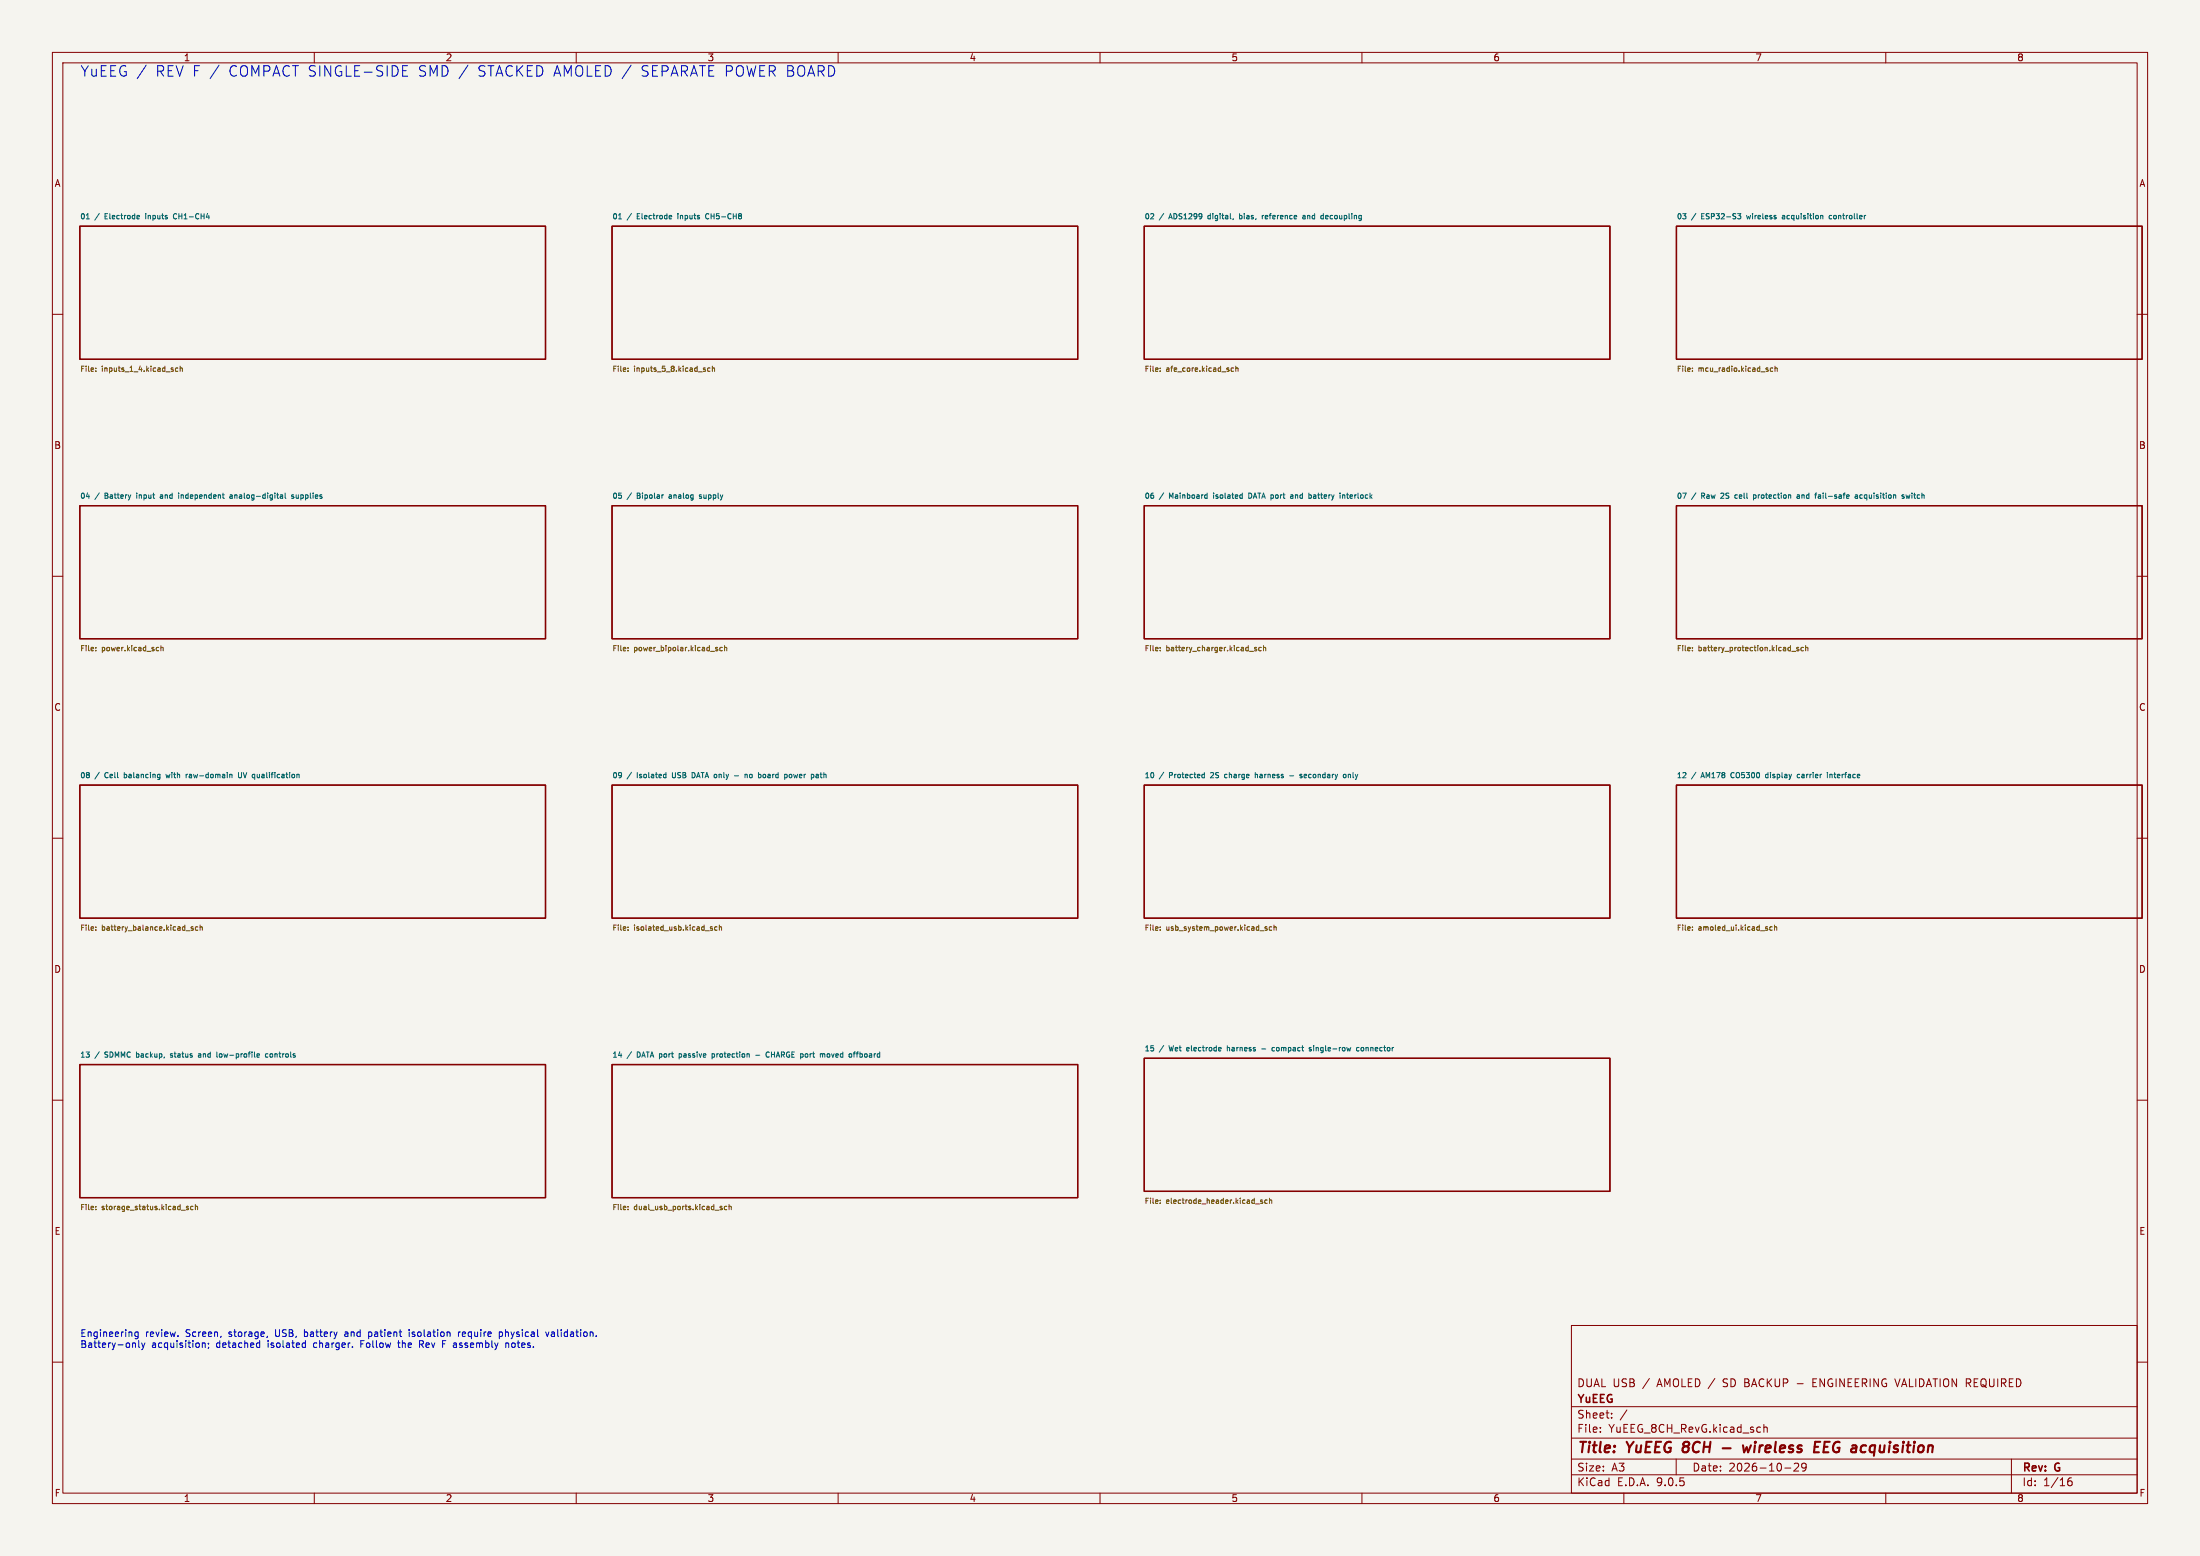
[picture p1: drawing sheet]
<svg xmlns="http://www.w3.org/2000/svg" width="420mm" height="297mm" viewBox="0 0 420 297" stroke-linecap="round" stroke-linejoin="round" font-family="sans-serif">
<path d="M0 0h420v297h-420z" fill="#f5f4ef" stroke="#f5f4ef" stroke-width=".19"/>
<g fill="none" stroke="#840000" stroke-width=".19">
<path d="M10 10h400v277h-400zM12 12h396v273h-396zM60 10v2M110 10v2M160 10v2M210 10v2M260 10v2M310 10v2M360 10v2M10 60h2M408 60h2M10 110h2"/>
<path d="M408 110h2M10 160h2M408 160h2M10 210h2M408 210h2M300 253h108v32h-108zM10 260h2M300 278.5h108M300 274.5h108M300 268.5h108M305.5 273.2v.2M305.5 272.5v.1"/>
<path d="M307.7 270.5v.2M307.7 269.8v.1M310.6 269.1l-1.3 1.9M320 278.5v3M336.7 271.9v1.5M336.7 272.5l.2-.1 .4 .1 .1 .9M342.5 279.4l.6-.1 .2 .1 .1 .3-1 1.1h1M343.1 264.1h1.1M344.8 279.9l-.3 .3h-.3l-.3-.3 .2-.5 .4-.1 .2 .1a.99 .99 0 0 1-.3 1.4h-.3M346.1 263.9h.5M346.8 263.2h-.7v1.5h.7M384 278.5v6.5"/>
<path d="M408 260h2M60 285v2M110 285v2M160 285v2M210 285v2M260 285v2M300 281.5h108M310 285v2M340.7 280.2h1.2M360 285v2M394.7 282.9l.3-.2h.4l.2 .2v.4l-.3 .3-.4-.1-.2-.2M395.4 282.1a.59 .59 0 0 0-.7 .6"/>
</g>
<path d="M328.9 276.4h1.5M332.7 275.9l.3 1.3 .5-.9 .2 .9 .6-1.3M346.5 275.2h1M348.2 276.2h.7M349.3 275.2h-1l-.2 2h.9" fill="none" stroke="#840000" stroke-width=".4"/>
<g fill="none" stroke="#840000" stroke-width=".25">
<path d="M15.2 43.2h88.9v25.4h-88.9zM116.8 43.2h88.9v25.4h-88.9zM218.4 43.2h88.9v25.4h-88.9zM320 43.2h88.9v25.4h-88.9zM15.2 96.5h88.9v25.4h-88.9zM116.8 96.5h88.9v25.4h-88.9zM218.4 96.5h88.9v25.4h-88.9zM320 96.5h88.9v25.4h-88.9zM15.2 149.9h88.9v25.4h-88.9zM116.8 149.9h88.9v25.4h-88.9zM218.4 149.9h88.9v25.4h-88.9zM320 149.9h88.9v25.4h-88.9z"/>
<path d="M15.2 203.2h88.9v25.4h-88.9zM116.8 203.2h88.9v25.4h-88.9zM218.4 202h88.9v25.4h-88.9z"/>
</g>
<g fill="none" stroke="#006464" stroke-width=".19">
<path d="M16.5 41.8h.6M26.5 41.1l.1 .3h-.5M26.6 41.7l-.1 .1M27.8 40.8v.1M27.8 41.1v.7M33.4 40.8a.54 .54 0 0 0-.3 .5 .54 .54 0 0 0 .3 .5M118.1 41.8h.6M128.1 41.1l.1 .3h-.5M128.2 41.7l-.1 .1M129.4 40.8v.1M129.4 41.1v.7M135 40.8a.54 .54 0 0 0-.3 .5 .54 .54 0 0 0 .3 .5"/>
<path d="M230.6 41.2v.5M236.6 40.8v1M236.6 41.7l.3 .1M236.9 41.1l-.3 .1M241 41.1v.7M241.3 41.1l-.3 .2M248.7 41.2h.4l.1 .6M249.2 41.4l-.5 .1 .1 .3 .4-.1M253.4 41.1l-.3 .2v.4l.3 .1M253.5 41.4h-.4M331.7 40.8h.6l-.3 .4 .3 .1v.3l-.2 .2h-.2M333.4 41.1l.2 .7"/>
<path d="M340.6 41.1l-.3 .1M340.6 41.4l-.4 .1 .1 .2 .3 .1M347.9 41.2l.1 .6M349.7 41.2l-.3-.1-.2 .2 .1 .4h.4M26.1 94.1v.1M26.1 94.5v.6M30.9 94.5h-.3M31 94.7l-.4 .2v.2h.4M34.1 94.1v.1M34.1 94.5v.6M34.6 94.5v.6M34.7 94.5h-.1"/>
<path d="M43.9 94.5h.4v.6M44.3 94.7l-.4 .2 .1 .2h.3M53.6 94.5h.3l.1 .6M54 95.1h-.4M54 94.7h-.4M54.4 94.1v.9l.2 .1M56.1 94.5h-.3l-.1 .1v.1l.4 .1v.3h-.4M56.5 94.5v.5l.3 .1M126.6 94.5h.1M127.7 94.8v.3M133.5 95.1h.4M133.9 94.5h-.2l-.2 .1 .1 .1 .3 .1"/>
<path d="M230.3 94.5h.1M230.4 94.1v1M230.4 95.1h-.1M231.7 94.1v.1M231.7 94.5v.6M238.8 94.2l-.4-.1v1h.4M246.4 95.1h.4M246.4 94.5h.4v.6M246.8 94.7l-.4 .1M250.3 94.5v.5M251.1 94.5h-.3M251.1 94.7l-.4 .2 .1 .2h.3"/>
<path d="M256.3 94.5h.4v.6M256.3 94.5v.6M257.1 94.5h.3M328.6 94.2h-.1M329 94.5l-.5 .6h.6M331.6 94.5l-.4 .1v.4l.4 .1M334.8 94.5h.2l.2 .1-.1 .5h-.3M334.8 94.5v1M343.1 94.5h.4v.6M343.5 94.7l-.5 .2 .2 .2h.3M347.1 94.5h.3l.2 .1M347.6 94.7l-.5 .2 .1 .2h.4"/>
<path d="M354.2 94.5h.4v.6M354.6 94.7l-.5 .2 .2 .2h.3M355.5 94.5h-.3l-.2 .1 .1 .5h.4M363.5 94.5h-.3l-.1 .1v.1l.4 .1v.3h-.4M363.9 94.5l.1 .6 .2-.5 .2 .5 .2-.6M23.7 147.5v1M23.7 148.4l.1 .1M23.8 147.8h-.1M30.4 147.8h.1M30.5 147.8v.9M30.5 148.4l-.1 .1M31.7 147.8l.2 .7 .2-.5"/>
<path d="M35.5 147.8v.7M35.8 147.8l-.3 .2M44 147.8l.3 .1v.6M45.5 147.5v.8l.2 .2 .4-.2v-.8M49.1 148.3l.1 .2M127 147.8h.1M127.1 147.5v1M127.1 148.4l-.1 .1M128.4 147.5l.1 .9M132.5 147.5h-.4v1l.4-.1M140.2 148.1h.8M142.2 147.9l.4-.1 .1 .7"/>
<path d="M142.2 147.8v.7M143.4 147.8l-.3 .2v.4l.3 .1M145.7 148.3l.1 .2 .3-.1M146.1 147.9l-.3-.1-.1 .2M150.7 147.9h.4v.5h-.4zM155.9 147.8h.3v.7M156.2 148.4l-.3 .1M156.2 148l-.3 .1M156.6 147.8h.3M156.7 147.5v.9M229.6 147.8h.3M229.9 147.5v1"/>
<path d="M229.9 148.4l-.3 .1M231.2 147.5l-.1 .1M231.6 147.9l-.5 .6h.6M234.2 147.8l-.4 .2v.4l.4 .1M239.6 147.9l.4-.1 .1 .7M239.6 147.5v1M246.2 148.1h.8M248.2 148.1l.4 .2-.1 .1-.2 .1M248.2 147.8h.3M249.3 147.8l-.3 .1v.5l.3 .1M249.4 148l-.4 .1M256.5 147.8h.3l.2 .2-.1 .4h-.4"/>
<path d="M257.4 147.8v.7M257.8 147.8l-.4 .1M330.5 147.6v.7M337.4 147.8l-.4 .2 .1 .4 .3 .1M343.6 147.8h-.3l-.2 .2 .1 .4h.4M348.9 147.5v.1M348.9 147.8v.7M349.3 147.8v.7M349.7 147.8l-.4 .1M226.7 199.9l-.2 .2v.4l.2 .1M234.3 199.6v1M234.7 200h-.4"/>
<path d="M243.3 200l-.3-.1-.2 .2 .1 .5h.4M250.3 200l-.2-.1-.2 .2 .1 .1 .3 .1v.3h-.4M250.8 199.6v.1M250.8 199.9v.7M259.4 200l-.2-.1-.2 .2 .1 .5h.3M26.1 200.8v1M26.1 201.8h.1M26.1 201.1v.1M32.5 201.8h.4M32.9 201.2l-.2-.1-.2 .2 .1 .1 .3 .1M37.9 201.2h.4v.6M38.3 201.4l-.4 .2 .1 .2h.3"/>
<path d="M42.3 201.2l-.2-.1-.2 .2 .1 .5h.3M49.2 201.1l.3 .1v.2l-.4 .1M49.5 201.8h-.3M51.1 201.2l-.2-.1-.2 .2 .1 .5h.3M51.9 201.1l-.4 .2 .1 .4 .3 .1M129.7 201.8h.2M129.7 201.1v1M129.9 201.1l-.2 .1M135.9 201.2l.3-.1 .2 .2-.1 .5h-.4M135.9 201.1v1M144.3 201.4h.7M146.3 201.7l.3 .1 .2-.1"/>
<path d="M146.8 200.9l-.2-.1-.3 .2M147.3 200.8v1M147.3 201.3h.5M157.4 201.2l.1 .6M158.2 201.1l-.3 .2v.4l.3 .1M162.9 201.1h.4M163.3 200.8h-.2M163.5 201.1h.3M163.8 200.8l-.2 .1v.9M227 200.2l-.5 .1M240.9 200.2h.7M260.3 200.1l-.1-.2-.4 .2 .1 .5h.3l.1-.2"/>
</g>
<g fill="none" stroke="#725600" stroke-width=".19">
<path d="M18.3 70.3v.1M18.3 70.8v.1M34 70.3l-.3-.1-.2 .2 .1 .4h.4M34.4 70.3h.4v.6M34.4 69.9v1M119.9 70.3v.1M119.9 70.8v.1M135.6 70.3l-.3-.1-.2 .2 .1 .4h.4M136 70.3h.4v.6M136 69.9v1M221.5 70.8v.1M221.5 70.3v.1"/>
<path d="M235 70.7l.2 .2 .3-.1M235.5 70.3l-.3-.1-.2 .2M235.9 70.3h.4v.6M235.9 69.9v1M323.1 70.8v.1M323.1 70.3v.1M338.4 70.3l-.3-.1-.2 .2 .1 .4h.4M338.9 70.3h.3l.1 .6M338.9 69.9v1M18.3 123.6v.1M18.3 124.1v.1M30.2 123.6h.1"/>
<path d="M30.3 124.2h-.1M30.7 123.7l.4-.1v.6M30.7 123.2v1M119.9 123.6v.1M119.9 124.1v.1M136.7 123.9l.3 .2-.3 .1M136.7 123.6h.3M137.9 123.6h-.3l-.2 .2 .1 .4h.4M138.3 123.7l.4-.1v.6M138.3 123.2v1M221.5 123.6v.1M221.5 124.1v.1"/>
<path d="M239.9 123.6h-.3l-.1 .1v.1l.4 .1v.3h-.4M240.8 123.6h-.3l-.2 .2 .1 .4h.4M241.2 123.7l.4-.1v.6M241.2 123.2v1M323.1 123.6v.1M323.1 124.1v.1M342 124.3h.8M343.4 123.6h-.3l-.1 .1v.1l.4 .1v.3h-.4M344.3 123.6h-.3l-.2 .2 .1 .4h.4M344.7 123.7l.4-.1v.6M344.7 123.2v1M18.3 177.5v.1"/>
<path d="M18.3 177h.1M36.9 177l-.3-.1-.1 .1v.2l.4 .1v.2h-.4M37.8 177l-.3-.1-.2 .2 .1 .4h.4M38.2 177h.4v.6M38.2 176.6v1M119.9 177.5v.1M119.9 177h.1M135.7 177.2l.3 .2-.3 .2M135.7 176.9l.3 .1M136.9 177l-.3-.1-.2 .2 .1 .4h.4M137.3 177h.4v.6M137.3 176.6v1"/>
<path d="M221.5 177h.1M221.5 177.5v.1M241.5 177.2l.4 .2v.1l-.3 .1M241.5 177h.4M242.8 177l-.3-.1-.2 .2 .1 .4h.4M243.2 177h.4v.6M243.2 176.6v1M323.1 177h.1M323.1 177.5v.1M338.3 177l-.3-.1-.1 .2v.4h.4M338.8 177h.3l.1 .6M338.8 176.6v1"/>
<path d="M18.3 230.3v.1M18.3 230.8v.1M36 230.3l-.3-.1-.1 .2v.1l.4 .1v.3h-.4M36.9 230.3l-.3-.1-.2 .2 .1 .5h.4M37.3 229.9v1M37.3 230.3h.4v.6M119.9 230.3v.1M119.9 230.8v.1M137.5 230.5l.3 .1 .1 .2-.2 .1h-.2M137.5 230.3h.3M138.7 230.3l-.2-.1-.2 .2 .1 .5h.3M139.2 230.3h.4v.6"/>
<path d="M139.2 229.9v1M221.5 229.1v.1M221.5 229.6v.1M241 229.1l-.2-.1-.2 .2 .1 .1 .3 .1v.3h-.4M241.9 229.1l-.3-.1-.2 .2 .1 .5h.4M242.3 229.1h.4l.1 .6M242.3 228.7v1"/>
</g>
<g fill="none" stroke="#0000c2" stroke-width=".19">
<path d="M27.9 12.4l-1.7 2.6M76.9 13.5h.6M76.9 14.5h.9M76.9 12.5h.9M25.5 256.3l.4 .2v.7M26.4 254.2v1.1l-.3 .2h-.3M26.4 254.3l-.4-.1-.3 .3 .2 .5h.5M26.5 255.9v1.1l.2 .2M27 256.3l.3 .9M27.3 257.2l-.3 .4M27.7 256.3l-.4 .9M34 255v.1"/>
<path d="M38.6 256.3v.9M38.7 256.4l-.1 .1M39.1 256.4l.1 .8M39.8 256.4v.1M39.9 257.1l-.2 .3M49.6 255.9v1.3M49.6 257.1l-.4 .1M51.1 255l-.2 .3M57.9 256.3h.3M58.1 253.8v1.3M58.1 255l.1 .1M58.2 254.2l-.1 .1"/>
<path d="M58.3 257.1l-.4 .1M58.3 255.9v1.3M66.2 254.2l-.3 .1M66.3 254.6h-.3l-.2 .2 .1 .2 .4 .1M68.9 256.5h.4M68.9 255.9v1.3M70.4 255h.5M70.4 254.3h.5M70.4 254.2v1.3M76.1 255.9v1.1l.2 .2M78.1 253.8v.1M78.1 254.2v.9"/>
<path d="M78.7 255l.1 .1M78.9 254.2l-.2 .2 .2 .3M80.1 255.9v1.3M80.4 256.6l.4 .6M80.7 256.5l-.6 .1M84.5 256.5h.4M87.5 254.2v.9M87.9 254.2l-.4 .3M88.5 254.2l-.2 .2v.5l.2 .2M88.9 254.5l-.6 .2M95.3 254.3l.4-.1 .2 .3-.1 .5h-.5M95.3 254.2v1.3"/>
<path d="M96.6 256.3v.9M97.1 256.5v.7M104.2 254.2l.3 .9 .3-.9M105.7 254.2l-.4 .1M105.7 254.6h-.3l-.2 .2 .1 .2 .4 .1"/>
</g>
<g font-size="2.8" fill="#0000c2">
<text x="15.2" y="14.9">YuEEG /</text>
<text x="29.6" y="14.9">REV F /</text>
<text x="43.7" y="14.9">COMPACT SINGLE-SIDE</text>
<text x="80" y="14.9">SMD /</text>
<text x="91.5" y="14.9">STACKED AMOLED /</text>
<text x="122.8" y="14.9">SEPARATE POWER BOARD</text>
</g>
<g font-size="2.8" fill="#840000">
<text x="301" y="277.9">Title:</text>
<text x="310.6" y="277.9">YuEEG 8CH</text>
<text x="335.2" y="277.9">wireless</text>
<text x="349.6" y="277.9">EEG</text>
<text x="357.5" y="277.9">acquisition</text>
</g>
<g font-size="2.1" fill="#840000">
<text x="301" y="268.2">YuEEG</text>
<text x="301" y="265">DUAL USB</text>
<text x="313.7" y="265">/</text>
<text x="316.5" y="265">AMOLED /</text>
<text x="329.3" y="265">SD BACKUP</text>
<text x="346.9" y="265">ENGINEERING VALIDATION REQUIRED</text>
<text x="301" y="273.7">File:</text>
<text x="301" y="271">Sheet:</text>
<text x="307.1" y="273.7">YuEEG_8CH_RevG.kicad_sch</text>
<text x="301" y="281.1">Size:</text>
<text x="307.6" y="281.1">A3</text>
<text x="323" y="281.1">Date:</text>
<text x="330" y="281.1">2026-10-29</text>
<text x="386" y="281.3">Rev:</text>
<text x="392.4" y="281.3">G</text>
<text x="301" y="283.9">KiCad</text>
<text x="308.7" y="283.9">E.D.A.</text>
<text x="316.3" y="283.9">9.0.5</text>
<text x="386" y="283.9">Id:</text>
<text x="390.1" y="283.9">1/16</text>
</g>
<g font-size="1.8" fill="#840000">
<text x="35" y="11.9">1</text>
<text x="85" y="11.9">2</text>
<text x="185" y="11.9">4</text>
<text x="235" y="11.9">5</text>
<text x="285" y="11.9">6</text>
<text x="335" y="11.9">7</text>
<text x="385" y="11.9">8</text>
<text x="10.3" y="35.9">A</text>
<text x="408.3" y="35.9">A</text>
<text x="10.3" y="85.9">B</text>
<text x="408.2" y="85.9">B</text>
<text x="10.3" y="135.9">C</text>
<text x="408.2" y="135.9">C</text>
<text x="10.3" y="185.9">D</text>
<text x="408.2" y="185.9">D</text>
<text x="10.3" y="235.9">E</text>
<text x="408.3" y="235.9">E</text>
<text x="10.3" y="285.9">F</text>
<text x="35" y="286.9">1</text>
<text x="85" y="286.9">2</text>
<text x="135" y="286.9">3</text>
<text x="185" y="286.9">4</text>
<text x="235" y="286.9">5</text>
<text x="285" y="286.9">6</text>
<text x="335" y="286.9">7</text>
<text x="385" y="286.9">8</text>
<text x="408.3" y="285.9">F</text>
</g>
<g font-size="1.8" fill="#0000c2">
<text x="135" y="11.9">3</text>
<text x="15.2" y="255.5">Engineering</text>
<text x="15.2" y="257.6">Battery-only</text>
<text x="27.8" y="255.5">review.</text>
<text x="28.9" y="257.6">acquisition;</text>
<text x="35.6" y="255.5">Screen,</text>
<text x="41.4" y="257.6">detached</text>
<text x="43.9" y="255.5">storage,</text>
<text x="51.4" y="257.6">isolated</text>
<text x="53" y="255.5">USB,</text>
<text x="58.7" y="255.5">battery</text>
<text x="60.3" y="257.6">charger.</text>
<text x="66.6" y="255.5">and</text>
<text x="69.5" y="257.6">Follow</text>
<text x="71.3" y="255.5">patient</text>
<text x="76.8" y="257.6">the</text>
<text x="79.3" y="255.5">isolation</text>
<text x="81.1" y="257.6">Rev</text>
<text x="85.7" y="257.6">F assembly</text>
<text x="88.9" y="255.5">require</text>
<text x="96.9" y="255.5">physical</text>
<text x="98.1" y="257.6">notes.</text>
<text x="106.1" y="255.5">validation.</text>
</g>
<g font-size="1.4" fill="#006464">
<text x="15.2" y="41.9">01</text>
<text x="18.2" y="41.9">/</text>
<text x="20.2" y="41.9">Electrode</text>
<text x="28.2" y="41.9">inputs</text>
<text x="33.8" y="41.9">CH1-CH4</text>
<text x="116.8" y="41.9">01</text>
<text x="119.8" y="41.9">/</text>
<text x="121.8" y="41.9">Electrode</text>
<text x="129.8" y="41.9">inputs</text>
<text x="135.4" y="41.9">CH5-CH8</text>
<text x="218.4" y="41.9">02</text>
<text x="221.4" y="41.9">/</text>
<text x="223.4" y="41.9">ADS1299</text>
<text x="231.1" y="41.9">digital,</text>
<text x="237.3" y="41.9">bias,</text>
<text x="241.9" y="41.9">reference</text>
<text x="249.9" y="41.9">and</text>
<text x="253.7" y="41.9">decoupling</text>
<text x="320" y="41.9">03</text>
<text x="323" y="41.9">/</text>
<text x="325" y="41.9">ESP32-S3</text>
<text x="334" y="41.9">wireless</text>
<text x="341" y="41.9">acquisition</text>
<text x="350.2" y="41.9">controller</text>
<text x="15.2" y="95.2">04</text>
<text x="18.2" y="95.2">/</text>
<text x="20.2" y="95.2">Battery</text>
<text x="26.5" y="95.2">input</text>
<text x="31.3" y="95.2">and</text>
<text x="35" y="95.2">independent</text>
<text x="45.1" y="95.2">analog-digital</text>
<text x="57.2" y="95.2">supplies</text>
<text x="116.8" y="95.2">05</text>
<text x="119.8" y="95.2">/</text>
<text x="121.8" y="95.2">Bipolar</text>
<text x="128.2" y="95.2">analog</text>
<text x="134.2" y="95.2">supply</text>
<text x="218.4" y="95.2">06</text>
<text x="221.4" y="95.2">/</text>
<text x="223.4" y="95.2">Mainboard</text>
<text x="232.1" y="95.2">isolated</text>
<text x="239.1" y="95.2">DATA port</text>
<text x="247.6" y="95.2">and</text>
<text x="251.3" y="95.2">battery</text>
<text x="257.5" y="95.2">interlock</text>
<text x="320" y="95.2">07</text>
<text x="323" y="95.2">/</text>
<text x="325" y="95.2">Raw</text>
<text x="329" y="95.2">2S</text>
<text x="331.9" y="95.2">cell</text>
<text x="335.7" y="95.2">protection</text>
<text x="344.3" y="95.2">and</text>
<text x="348" y="95.2">fail-safe</text>
<text x="355.9" y="95.2">acquisition</text>
<text x="365.1" y="95.2">switch</text>
<text x="15.2" y="148.6">08</text>
<text x="18.2" y="148.6">/</text>
<text x="20.2" y="148.6">Cell</text>
<text x="24.2" y="148.6">balancing</text>
<text x="32.5" y="148.6">with</text>
<text x="36.5" y="148.6">raw-domain</text>
<text x="46.7" y="148.6">UV</text>
<text x="49.7" y="148.6">qualification</text>
<text x="116.8" y="148.6">09</text>
<text x="119.8" y="148.6">/</text>
<text x="121.8" y="148.6">Isolated</text>
<text x="128.8" y="148.6">USB</text>
<text x="132.8" y="148.6">DATA only</text>
<text x="143.7" y="148.6">no</text>
<text x="146.5" y="148.6">board</text>
<text x="151.8" y="148.6">power</text>
<text x="157.1" y="148.6">path</text>
<text x="218.4" y="148.6">10</text>
<text x="221.4" y="148.6">/</text>
<text x="223.4" y="148.6">Protected</text>
<text x="231.6" y="148.6">2S</text>
<text x="234.5" y="148.6">charge</text>
<text x="240.6" y="148.6">harness</text>
<text x="247.4" y="148.6">-</text>
<text x="249.7" y="148.6">secondary</text>
<text x="258.2" y="148.6">only</text>
<text x="320" y="148.6">12</text>
<text x="323" y="148.6">/</text>
<text x="325" y="148.6">AM178</text>
<text x="330.9" y="148.6">CO5300</text>
<text x="337.8" y="148.6">display</text>
<text x="344.1" y="148.6">carrier</text>
<text x="350.1" y="148.6">interface</text>
<text x="15.2" y="201.9">13</text>
<text x="18.2" y="201.9">/</text>
<text x="20.2" y="201.9">SDMMC</text>
<text x="26.5" y="201.9">backup,</text>
<text x="33.3" y="201.9">status</text>
<text x="38.9" y="201.9">and</text>
<text x="42.6" y="201.9">low-profile</text>
<text x="52.2" y="201.9">controls</text>
<text x="116.8" y="201.9">14</text>
<text x="119.8" y="201.9">/</text>
<text x="121.8" y="201.9">DATA port</text>
<text x="130.3" y="201.9">passive</text>
<text x="136.9" y="201.9">protection</text>
<text x="145.5" y="201.9">-</text>
<text x="147.7" y="201.9">CHARGE port</text>
<text x="158.6" y="201.9">moved</text>
<text x="164.4" y="201.9">offboard</text>
<text x="218.4" y="200.7">15</text>
<text x="221.4" y="200.7">/</text>
<text x="223.4" y="200.7">Wet</text>
<text x="227" y="200.7">electrode</text>
<text x="235" y="200.7">harness</text>
<text x="244.1" y="200.7">compact</text>
<text x="251.4" y="200.7">single-row</text>
<text x="260.7" y="200.7">connector</text>
</g>
<g font-size="1.4" fill="#725600">
<text x="15.2" y="71.3">File:</text>
<text x="19.4" y="71.3">inputs_1_4.kicad_sch</text>
<text x="116.8" y="71.3">File:</text>
<text x="121" y="71.3">inputs_5_8.kicad_sch</text>
<text x="218.4" y="71.3">File:</text>
<text x="222.6" y="71.3">afe_core.kicad_sch</text>
<text x="320" y="71.3">File:</text>
<text x="324.2" y="71.3">mcu_radio.kicad_sch</text>
<text x="15.2" y="124.6">File:</text>
<text x="19.4" y="124.6">power.kicad_sch</text>
<text x="116.8" y="124.6">File:</text>
<text x="121" y="124.6">power_bipolar.kicad_sch</text>
<text x="218.4" y="124.6">File:</text>
<text x="222.6" y="124.6">battery_charger.kicad_sch</text>
<text x="320" y="124.6">File:</text>
<text x="324.2" y="124.6">battery_protection.kicad_sch</text>
<text x="15.2" y="178">File:</text>
<text x="19.4" y="178">battery_balance.kicad_sch</text>
<text x="116.8" y="178">File:</text>
<text x="121" y="178">isolated_usb.kicad_sch</text>
<text x="218.4" y="178">File:</text>
<text x="222.6" y="178">usb_system_power.kicad_sch</text>
<text x="320" y="178">File:</text>
<text x="324.2" y="178">amoled_ui.kicad_sch</text>
<text x="15.2" y="231.3">File:</text>
<text x="19.4" y="231.3">storage_status.kicad_sch</text>
<text x="116.8" y="231.3">File:</text>
<text x="121" y="231.3">dual_usb_ports.kicad_sch</text>
<text x="218.4" y="230.1">File:</text>
<text x="222.6" y="230.1">electrode_header.kicad_sch</text>
</g>
</svg>
